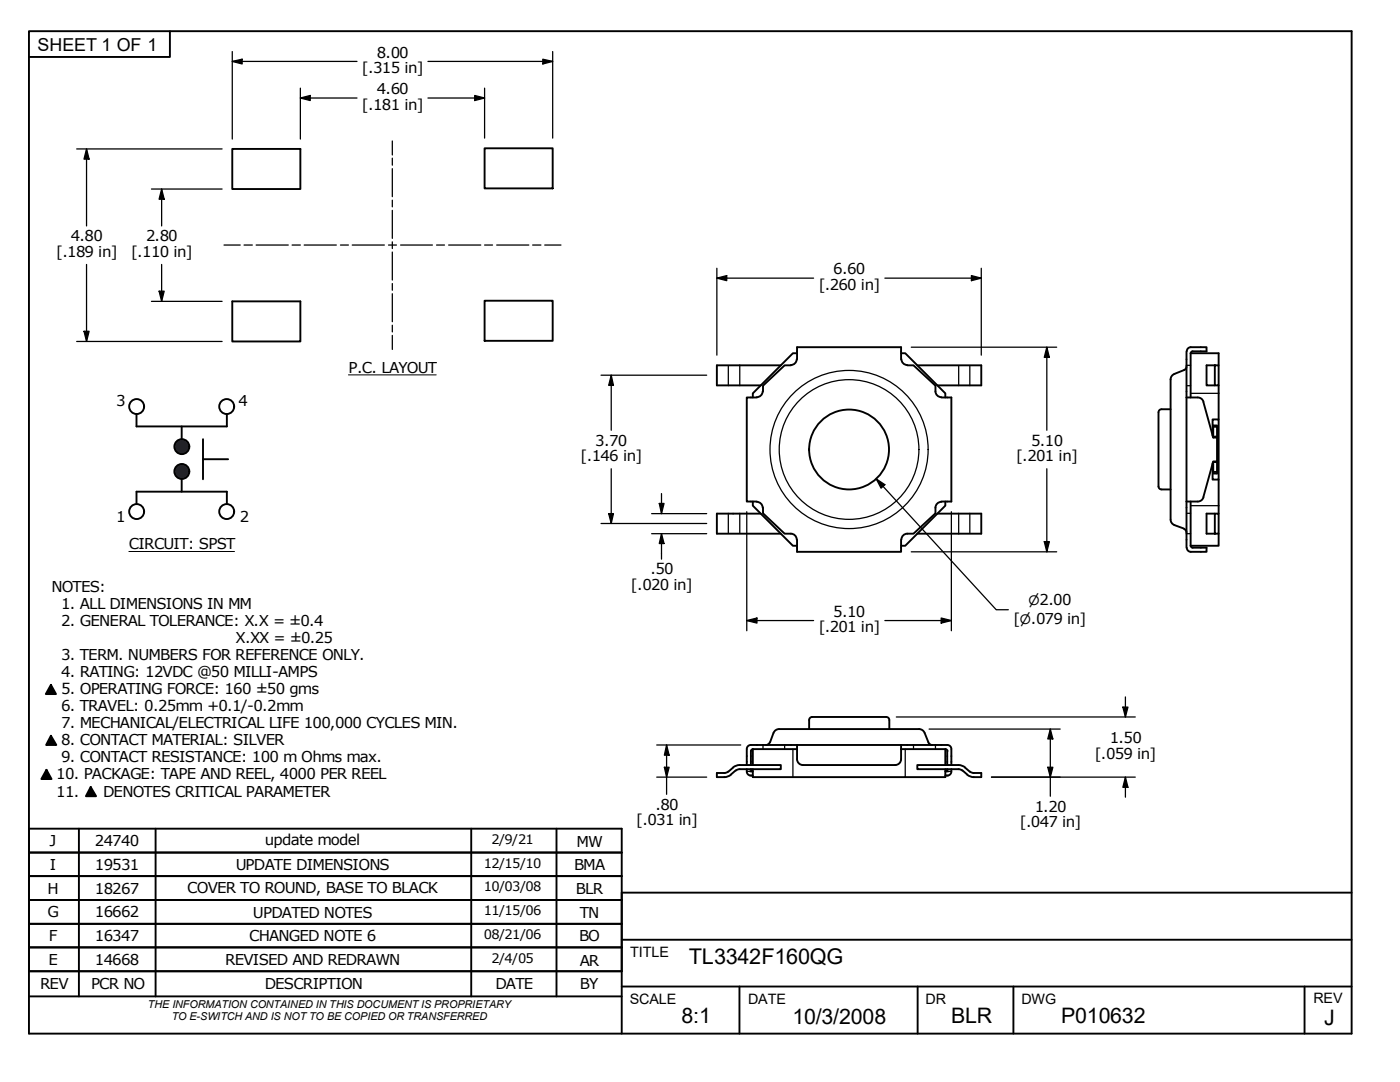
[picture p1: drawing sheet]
<svg xmlns="http://www.w3.org/2000/svg" width="279mm" height="216mm" viewBox="0 0 279 216" stroke-linecap="round" stroke-linejoin="round" font-family="sans-serif">
<!-- layer: Visible Tangent Edges(ANSI) -->
<g fill="none" stroke="#000" stroke-width=".25">
<path d="M145.4 73.1v3.6M147.6 73.1v3.6M191.3 73.1v3.6M193.5 73.1v3.6M145.4 102.7v3.6M147.6 102.7v3.6M191.3 102.7v3.6M193.5 102.7v3.6"/>
<circle cx="169.4" cy="89.7" r="15.8"/>
<circle cx="169.4" cy="89.7" r="13.9"/>
</g>
<!-- layer: Visible Edges(ANSI) -->
<g fill="none" stroke="#000" stroke-width=".38">
<path d="M151.1 79.3h-2.1v20.8h2.1M152.2 78.1a1.17 1.17 0 0 1-1.2 1.1M155.8 72.9h-12.7v4h8.7M157.9 72.9h-1.3l-4.3 4.1v1.1M159 71.7a1.17 1.17 0 0 1-1.2 1.1M159.1 70.5h-.9l-8 8v.8M159.1 71.7v-2.4h20.7v2.4M179.8 70.5h.9l8 8v.8M179.9 71.7a1.17 1.17 0 0 0 1.2 1.1M181 72.9h1.3l4.4 4.1v1.1a1.18 1.18 0 0 0 1.2 1.1M183.1 72.9h12.7v4h-8.7M187.8 79.3h2.1v20.8h-2.1"/>
<path d="M233.6 75.7v27.9M234.4 74.6a1.17 1.17 0 0 0-.8 1.1M236.8 70.1v39.2M236.8 79.3h2.2a1.18 1.18 0 0 1 1.2 .9M236.8 73.1l-.3 .6-2.1 .9M236.9 70.1a.79 .79 0 0 1 .7-.8h3.2v.8h-2.8M237.6 70.5v8.8M237.6 70.5h5.6v2.4M238 70.1l-.3 .2-.1 .2M242.4 72.9h-1.6v4h1.6M242.4 72.9h.8v4h-.8zM243.2 76.9v6.8"/>
<path d="M231.2 97.1a.6 .6 0 0 0 .6 .6M231.8 81.7a.6 .6 0 0 0-.6 .6v14.8M231.8 97.7h1.8M231.8 81.7h1.8M240.2 80.2l1.9 7.1h.8M240.2 99.2a1.18 1.18 0 0 1-1.2 .9h-2.2M242 87v-3.3h1.2v12h-1.2v-3.3M242.1 87.1v-2.2h.8v9.6h-.8v-2.2M242.9 92.1h-.8l-1.9 7.1M243.2 95.7v6.8M150.2 100.1v.8l8 8h.9M151 100.1a1.17 1.17 0 0 1 1.2 1.2"/>
<path d="M151.8 102.5h-8.7v4h12.7M152.3 101.3v1.1l4.3 4.1h1.3M157.8 106.5a1.17 1.17 0 0 1 1.2 1.2M159.1 107.7v2.4h20.7v-2.4M186.7 101.3v1.1l-4.4 4.1h-1.3a1.18 1.18 0 0 0-1.1 1.2M187.1 102.5h8.7v4h-12.7M187.9 100.1a1.17 1.17 0 0 0-1.2 1.2M188.7 100.1v.8l-8 8h-.9M233.6 103.7a1.17 1.17 0 0 0 .8 1.1l1.9 .7M236.3 105.5l.4 .3 .1 .5M237.6 108.9l.2 .3 .2 .1M237.6 100.1v8.8h5.6v-2.4"/>
<path d="M238 109.3h2.8v.8h-3.2a.79 .79 0 0 1-.7-.8M242.4 102.5h-1.6v4h1.6M242.4 102.5h.8v4h-.8zM144.6 154.2h-1.5v.9h1.5M145.9 154.6l-.6 .3-.7 .2M146.3 153.2a2.47 2.47 0 0 1-1.7 1M146.8 153.7l-.9 .9M147.6 153.5l-.8 .3M147.6 152.7l-.7 .1-.6 .3M147.6 152.7h8.2v.8h-8.2M149 154a.79 .79 0 0 0 .6 .7M149 149.5v3.2"/>
<path d="M149 153.5v.4M149.7 154.7h.5M149.8 148.7a.79 .79 0 0 0-.8 .7M149.9 153.5v.2l.3 .2M149.9 148.7h39.1M150.1 153.9h-.4M150.2 153.5v1.6h38.5v-1.6M150.3 149.5l-.4 .2v.2v2.8M153.6 148.1l-.3 .4-.4 .2M155.5 145.5a1.17 1.17 0 0 0-1.1 .7l-.7 1.9M155.5 145.5h28M159.1 151.5a1.18 1.18 0 0 0 1.2 1.2h18.4a1.17 1.17 0 0 0 1.1-1.2"/>
<path d="M159.1 149.5h-8.9v3.2M159.1 148.7v2.7M162.1 143.1h14.8a.6 .6 0 0 1 .6 .6v1.8M162.1 143.1a.6 .6 0 0 0-.6 .6v1.8M179.8 149.5h8.9v3.2M179.8 148.7v2.7M183.4 145.5a1.17 1.17 0 0 1 1.1 .7M184.5 146.2l.9 2.1 .6 .4M188.7 154.7h.5M188.7 149.5h.2l.2 .4M188.8 153.9h.4M189 153.5v.2l-.3 .2"/>
<path d="M189 149.9v2.8M189.1 148.7a.79 .79 0 0 1 .8 .7M189.9 149.5v3.2M189.9 153.5v.4M189.9 154a.79 .79 0 0 1-.6 .7M191.3 153.5l.8 .3M191.3 152.7l.7 .1 .6 .3M191.3 152.7h-8.2v.8h8.2M192.1 153.7a3.5 3.5 0 0 0 3.7 1.4v-.9h-1.5l-.7-.2M192.6 153.2l.9 .8"/>
<circle cx="169.5" cy="89.7" r="8"/>
</g>
<g fill="none" stroke="#000" stroke-width=".25">
<path d="M236.8 72.9h.8M236.8 77h.8M237.6 78.5h5.6M236.8 102.4h.8M236.8 106.5h.8M237.6 100.9h5.6M149 153.9h.7M152.3 148.7v.8M156.6 148.7v.8M158.2 149.5v5.6M180.7 149.5v5.6M182.3 148.7v.8"/>
<path d="M186.7 148.7v.8M189.2 153.9h.7"/>
</g>
<!-- layer: Visible Tangent Edges(ANSI) -->
<path d="M242.1 87.1h.8M242.1 92.2h.8M242.1 85.2h.8M242.1 94.2h.8" fill="none" stroke="#000" stroke-width=".38"/>
<!-- layer: Hatch -->
<path d="M10.2 136.7l1 1.8h-2.1zM9.3 153.6l1 1.8h-2zM10.2 146.8l1 1.9h-2zM18.1 157l1.1 1.9h-2.1z" fill="#000"/>
<g fill="#1e1e47">
<circle cx="36.3" cy="89.1" r="1.51"/>
<circle cx="36.3" cy="94.1" r="1.51"/>
</g>
<!-- layer: Sketch Geometry(ANSI) -->
<g fill="none" stroke="#000" stroke-width=".38">
<path d="M5.8 6.2h263.9v200h-263.9zM33.9 6.2v5.2h-28.1M46.4 29.7h13.5v8h-13.5zM96.7 29.6h13.6v8h-13.6zM46.4 60.1h13.5v8h-13.5zM96.7 60h13.6v8h-13.6zM27.2 82.6v2.5h18.1v-2.5M36.3 85.1v2.5M36.3 95.6v2.5M40.5 87.6v8M40.5 91.6h5M27.2 100.6v-2.5h18.1v2.5"/>
<path d="M10.2 136.7l1 1.8h-2.1zM9.3 153.6l1 1.8h-2zM10.2 146.8l1 1.9h-2zM18.1 157l1.1 1.9h-2.1zM15.7 165.4v33.4M31.1 165.4v33.4M94 165.4v33.4M111.1 165.4v33.4M124.1 178.1h145.6M5.8 193.8h118.3h-118.3v-4.8h118.3h-118.3v-4.7h118.3h-118.3v-4.7h118.3h-118.3v-4.8h118.3h-118.3v-4.7h118.3h-118.3v-4.7h118.3v40.8M5.8 198.8h118.3M124.1 187.5h145.6"/>
<path d="M124.1 196.8h145.6M147.6 196.8v9.4M183.1 196.8v9.4M202.2 196.8v9.4M260.3 196.8v9.4"/>
<circle cx="27.3" cy="81.1" r="1.49"/>
<circle cx="36.3" cy="94.1" r="1.49"/>
<circle cx="36.3" cy="89.1" r="1.49"/>
<circle cx="45.2" cy="81.1" r="1.49"/>
<circle cx="27.3" cy="102.1" r="1.49"/>
<circle cx="45.2" cy="102.1" r="1.49"/>
</g>
<g fill="none" stroke="#000" stroke-width=".25">
<path d="M78.3 28.1v2.8M78.3 31.6v1.4M78.3 33.7v5.5M78.3 39.9v1.4M44.7 48.9h3.2M48.7 48.9h1.7M51.1 48.9h6.4M58.3 48.9h1.6M60.7 48.9h6.4M67.9 48.9h1.6M70.3 48.9h6.4M77.5 48.9h1.6"/>
<path d="M78.3 42v5.6M78.3 48.3v1.3M78.3 50.3v5.6M78.3 56.6v1.3M78.3 58.6v5.6M79.9 48.9h6.4M87.1 48.9h1.6M89.5 48.9h6.4M96.7 48.9h1.6M99.1 48.9h6.4M106.3 48.9h1.6M108.7 48.9h3.3"/>
<path d="M78.3 64.9v1.3M78.3 66.9v2.8"/>
</g>
<!-- layer: Symbols(ANSI) -->
<path d="M69.5 74.8h17.6M25.7 110h21.1" fill="none" stroke="#000" stroke-width=".2"/>
<!-- layer: Dimensions(ANSI) -->
<g fill="none" stroke="#000" stroke-width=".25">
<path d="M46.4 12.3l1.9-.5v1zM46.4 12.3h24.8M46.4 10.3v17.4M59.9 19.6l2-.6v1.1zM59.9 19.6h11.3M59.9 17.6v10.1M85.4 19.6h11.3M85.4 12.3h24.9M94.7 19l2 .6-2 .5zM96.7 17.6v10M108.3 11.8l2 .5-2 .5zM110.3 10.3v17.3"/>
<path d="M15.3 29.7h29M17.3 29.7l.5 2.1h-1zM17.3 29.7v15.4M30.2 37.7h14.1M32.3 37.7l.5 2.1h-1.1zM32.3 37.7v7.4M17.3 52.8v15.3M31.7 58.1h1.1l-.5 2zM32.3 52.8v7.3M143.1 55.5l1.9-.5v1zM143.1 55.5h19.3M143.1 53.5v17.4"/>
<path d="M176.6 55.5h19.2M193.9 55l1.9 .5-1.9 .5zM195.8 53.5v17.4M15.3 68.1h29M16.8 66.1h1l-.5 2zM30.2 60.1h14.1M120 74.9h21M122 74.9l.4 2h-.9zM122 74.9v11M181.9 69.3h29M208.9 69.3l.5 2h-1zM208.9 69.3v16.6"/>
<path d="M122 93.5v11M132 98.5v4M174.9 95.6l1.7 1.1-.8 .7zM174.9 95.6l23.9 26.1h2.4M208.9 93.5v16.6M120 104.5h21M121.5 102.5h.9l-.4 2zM130 102.5h11M130 106.5h11M131.6 100.5h.9l-.5 2zM132 106.5l.5 2h-.9zM132 106.5v5.1"/>
<path d="M149 102.1v23.8M181.9 110.1h29M189.9 102.1v23.8M208.4 108.1h1l-.5 2zM149 123.8l2.1-.5v1zM149 123.8h13.4M176.6 123.8h13.3M187.8 123.3l2.1 .5-2.1 .5zM224.6 139.1v4M131.1 155.1h9.9M131.1 148.7h16.7M132.6 153.1h.9l-.5 2z"/>
<path d="M133 148.7l.5 2h-.9zM133 148.7v9.8M178.9 143.1h47.7M185.4 145.5h26.2M197.9 155.1h28.7M209.1 153.1h1l-.5 2zM209.6 145.5l.5 1.9h-1zM209.6 145.5v13.4M224.1 141.1h1l-.5 2zM224.6 155.1l.5 2h-1zM224.6 155.1v4"/>
</g>
<g fill="#000">
<path d="M46.4 12.3l1.9-.5v1z" fill-rule="evenodd"/>
<path d="M59.9 19.6l2-.6v1.1z" fill-rule="evenodd"/>
<path d="M108.3 11.8l2 .5-2 .5z" fill-rule="evenodd"/>
<path d="M17.3 29.7l.5 2.1h-1z" fill-rule="evenodd"/>
<path d="M32.3 37.7l.5 2.1h-1.1z" fill-rule="evenodd"/>
<path d="M94.7 19l2 .6-2 .5z" fill-rule="evenodd"/>
<path d="M31.7 58.1h1.1l-.5 2z" fill-rule="evenodd"/>
<path d="M143.1 55.5l1.9-.5v1z" fill-rule="evenodd"/>
<path d="M193.9 55l1.9 .5-1.9 .5z" fill-rule="evenodd"/>
<path d="M16.8 66.1h1l-.5 2z" fill-rule="evenodd"/>
<path d="M122 74.9l.4 2h-.9z" fill-rule="evenodd"/>
<path d="M208.9 69.3l.5 2h-1z" fill-rule="evenodd"/>
<path d="M174.9 95.6l1.7 1.1-.8 .7z" fill-rule="evenodd"/>
<path d="M121.5 102.5h.9l-.4 2z" fill-rule="evenodd"/>
<path d="M131.6 100.5h.9l-.5 2z" fill-rule="evenodd"/>
<path d="M132 106.5l.5 2h-.9z" fill-rule="evenodd"/>
<path d="M208.4 108.1h1l-.5 2z" fill-rule="evenodd"/>
<path d="M149 123.8l2.1-.5v1z" fill-rule="evenodd"/>
<path d="M187.8 123.3l2.1 .5-2.1 .5z" fill-rule="evenodd"/>
<path d="M132.6 153.1h.9l-.5 2z" fill-rule="evenodd"/>
<path d="M133 148.7l.5 2h-.9z" fill-rule="evenodd"/>
<path d="M209.1 153.1h1l-.5 2z" fill-rule="evenodd"/>
<path d="M209.6 145.5l.5 1.9h-1z" fill-rule="evenodd"/>
<path d="M224.1 141.1h1l-.5 2z" fill-rule="evenodd"/>
<path d="M224.6 155.1l.5 2h-1z" fill-rule="evenodd"/>
</g>
<g font-size="4.3">
<text x="137.5" y="192.4">TL3342F160QG</text>
<text x="136" y="204.2">8:1</text>
<text x="158.2" y="204.3">10/3/2008</text>
<text x="189.8" y="204.2">BLR</text>
<text x="211.8" y="204.2">P010632</text>
<text x="264.3" y="204.5">J</text>
</g>
<text font-size="3.6" x="7.5" y="10.2">SHEET 1 OF 1</text>
<g font-size="3">
<text x="75.2" y="11.5">8.00</text>
<text x="72.2" y="14.6">[.315 in]</text>
<text x="72.2" y="21.9">[.181 in]</text>
<text x="75.2" y="18.8">4.60</text>
<text x="11.2" y="51.2">[.189 in]</text>
<text x="14.2" y="48.1">4.80</text>
<text x="26.2" y="51.2">[.110 in]</text>
<text x="29.1" y="48.1">2.80</text>
<text x="163.4" y="57.8">[.260 in]</text>
<text x="166.3" y="54.7">6.60</text>
<text x="69.5" y="74.4">P.C. LAYOUT</text>
<text x="23.2" y="81.1">3</text>
<text x="47.6" y="81">4</text>
<text x="118.8" y="88.9">3.70</text>
<text x="205.8" y="88.9">5.10</text>
<text x="115.8" y="92">[.146 in]</text>
<text x="202.8" y="92">[.201 in]</text>
<text x="23.2" y="104.1">1</text>
<text x="47.9" y="104.1">2</text>
<text x="25.7" y="109.5">CIRCUIT: SPST</text>
<text x="10.3" y="118.1">NOTES:</text>
<text x="125.9" y="117.7">[.020 in]</text>
<text x="129.8" y="114.6">.50</text>
<text x="12.2" y="121.5">1. ALL DIMENSIONS IN MM</text>
<text x="12.2" y="124.9">2. GENERAL TOLERANCE: X.X = ±0.4</text>
<text x="166.3" y="123.1">5.10</text>
<text x="202.2" y="124.6">[</text>
<text x="205.7" y="124.6">.079 in]</text>
<text x="207.5" y="120.6">2.00</text>
<text x="12.2" y="131.7">3. TERM. NUMBERS FOR REFERENCE ONLY.</text>
<text x="47" y="128.3">X.XX = ±0.25</text>
<text x="163.4" y="126.1">[.201 in]</text>
<text x="12.2" y="135.1">4. RATING: 12VDC @50 MILLI-AMPS</text>
<text x="12.2" y="138.5">5. OPERATING FORCE: 160 ±50 gms</text>
<text x="12.2" y="141.9">6. TRAVEL: 0.25mm +0.1/-0.2mm</text>
<text x="12.2" y="145.3">7. MECHANICAL/ELECTRICAL LIFE 100,000 CYCLES MIN.</text>
<text x="12.2" y="148.7">8. CONTACT MATERIAL: SILVER</text>
<text x="221.5" y="148.3">1.50</text>
<text x="11.2" y="155.5">10. PACKAGE: TAPE AND REEL, 4000 PER REEL</text>
<text x="12.2" y="152.1">9. CONTACT RESISTANCE: 100 m Ohms max.</text>
<text x="218.5" y="151.4">[.059 in]</text>
<text x="11.2" y="158.9">11.</text>
<text x="20.6" y="158.9">DENOTES CRITICAL PARAMETER</text>
<text x="130.8" y="161.5">.80</text>
<text x="206.5" y="161.9">1.20</text>
<text x="126.9" y="164.7">[.031 in]</text>
<text x="203.5" y="165">[.047 in]</text>
<text x="9.9" y="168.8">J</text>
<text x="10" y="173.5">I</text>
<text x="18.9" y="173.5">19531</text>
<text x="18.9" y="168.8">24740</text>
<text x="47.1" y="173.6">UPDATE DIMENSIONS</text>
<text x="52.8" y="168.7">update model</text>
<text x="114.6" y="173.7">BMA</text>
<text x="115.1" y="168.9">MW</text>
<text x="9.5" y="178.3">H</text>
<text x="18.9" y="178.3">18267</text>
<text x="37.3" y="178.1">COVER TO ROUND, BASE TO BLACK</text>
<text x="114.9" y="178.4">BLR</text>
<text x="9.5" y="183">G</text>
<text x="18.9" y="183.1">16662</text>
<text x="50.5" y="183.1">UPDATED NOTES</text>
<text x="115.7" y="183.1">TN</text>
<text x="9.7" y="187.8">F</text>
<text x="18.9" y="187.8">16347</text>
<text x="49.7" y="187.8">CHANGED NOTE 6</text>
<text x="115.6" y="187.8">BO</text>
<text x="8" y="197.3">REV</text>
<text x="9.7" y="192.5">E</text>
<text x="18.2" y="197.4">PCR NO</text>
<text x="18.9" y="192.5">14668</text>
<text x="45" y="192.6">REVISED AND REDRAWN</text>
<text x="52.8" y="197.3">DESCRIPTION</text>
<text x="98.9" y="197.3">DATE</text>
<text x="115.7" y="197.3">BY</text>
<text x="115.7" y="192.7">AR</text>
</g>
<g font-size="2.9">
<text x="125.8" y="190.9">TITLE</text>
<text x="125.7" y="200.4">SCALE</text>
<text x="149.3" y="200.3">DATE</text>
<text x="184.7" y="200.3">DR</text>
<text x="203.8" y="200.4">DWG</text>
<text x="262.1" y="200.2">REV</text>
</g>
<g font-size="2.6">
<text x="203.5" y="124.6">⌀</text>
<text x="205.2" y="120.6">⌀</text>
<text x="96.6" y="173.2">12/15/10</text>
<text x="98.1" y="168.4">2/9/21</text>
<text x="96.6" y="177.9">10/03/08</text>
<text x="96.6" y="182.6">11/15/06</text>
<text x="96.6" y="187.4">08/21/06</text>
<text x="98.1" y="192.1">2/4/05</text>
</g>
<g font-size="2.2">
<text x="29.5" y="201.2">THE INFORMATION CONTAINED IN THIS DOCUMENT IS PROPRIETARY</text>
<text x="34.3" y="203.6">TO E-SWITCH AND IS NOT TO BE COPIED OR TRANSFERRED</text>
</g>
</svg>
